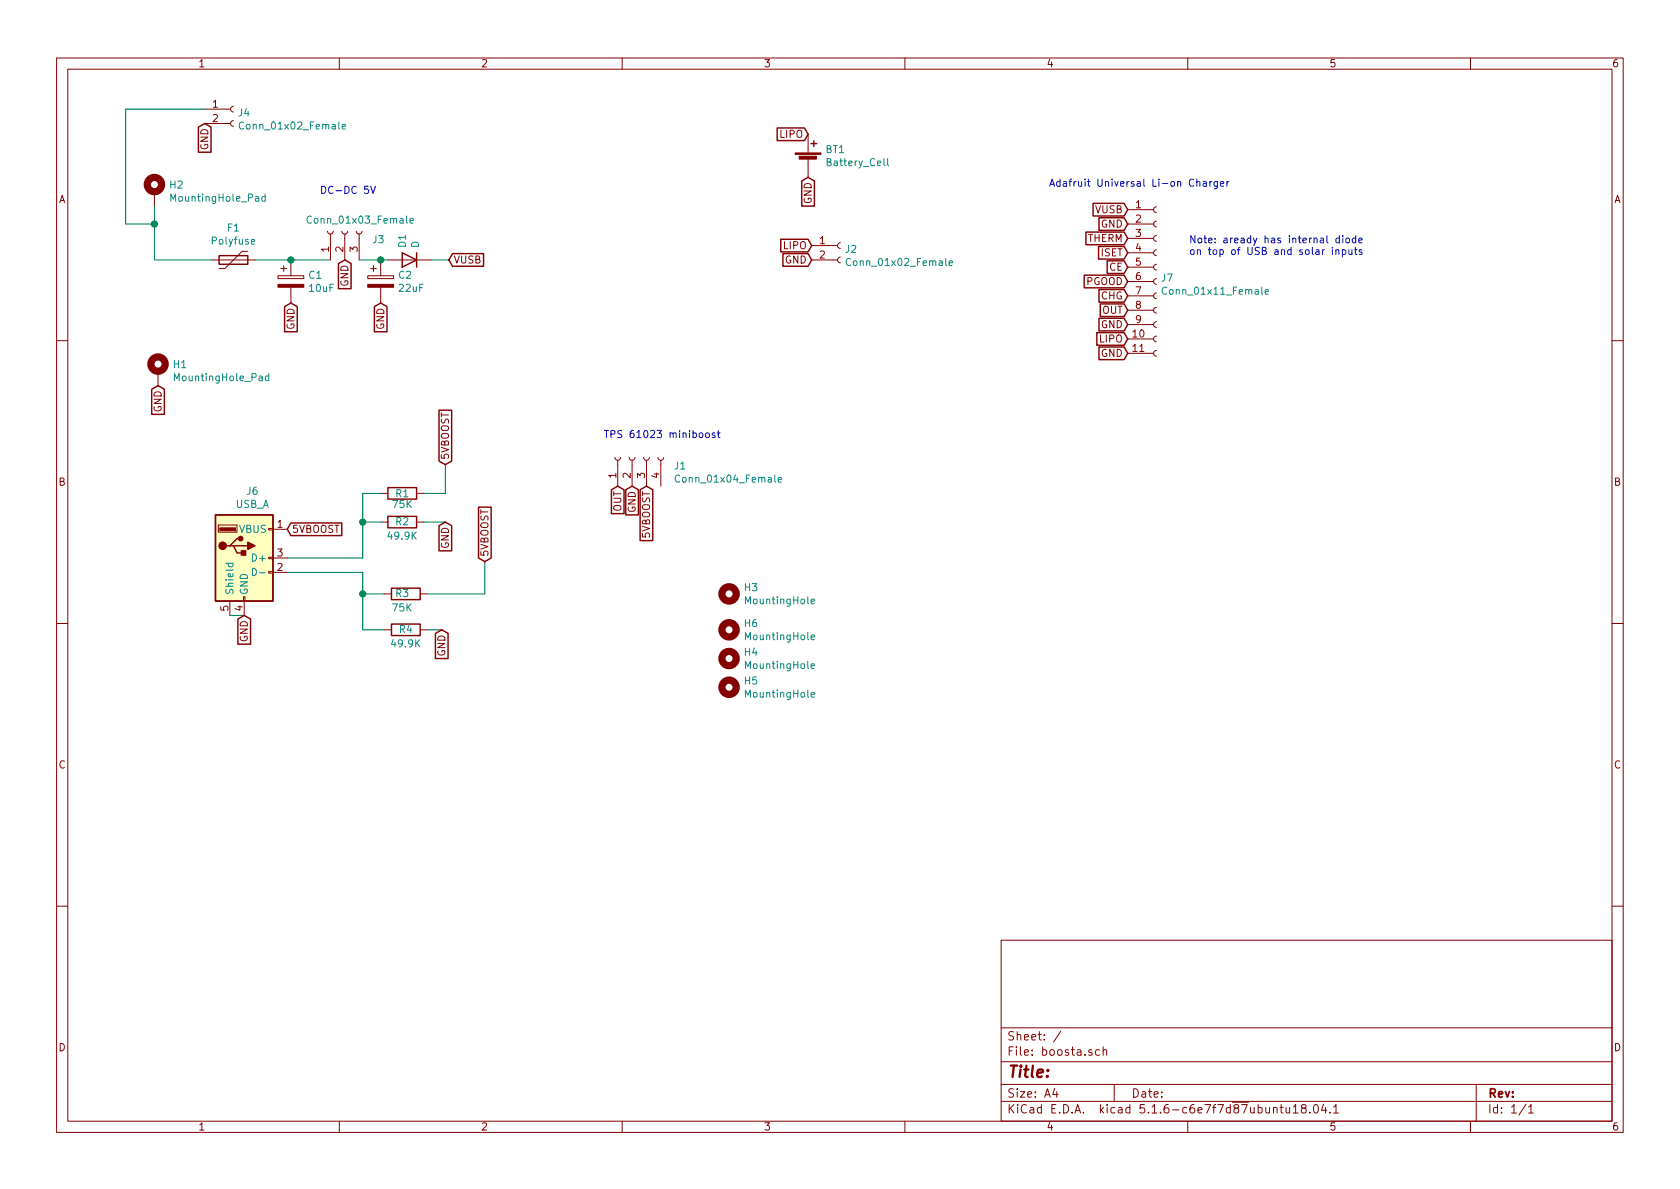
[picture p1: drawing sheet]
<svg xmlns="http://www.w3.org/2000/svg" width="297mm" height="210mm" viewBox="0 0 297 210" stroke-linecap="round" stroke-linejoin="round" font-family="sans-serif">
<g fill="none" stroke="#840000" stroke-width=".18">
<path d="M10 10.3h277v189.9h-277zM12 12.2h273v186.1h-273zM36.2 19.3h4.6M41.3 18.8l-.3 .1-.2 .3 .1 .4 .4 .2M60 10.3v1.9M110 10.3v1.9M160 10.3v1.9M210 10.3v1.9M260 10.3v1.9M27.3 33.9v2.5M36.2 21.8h4.6M41.3 21.3l-.3 .1-.2 .4 .1 .3 .4 .2"/>
<path d="M142.9 23.7v3.3M142.9 28.1v3.3M199.4 39.6h4.6M199.4 37.1h4.6M204.5 39.1l-.3 .1-.2 .3 .1 .4 .4 .2M204.5 36.6l-.3 .1-.2 .3 .1 .4 .4 .2M37.5 46h7.6M43.8 44.4h-1l-3 3.1h-1.1M49.1 48.8h4.6v.5h-4.6zM49.7 47.5h1M50.2 47v1M51.4 46v2.8"/>
<path d="M51.4 50.8v2.8M57.9 40.9l.1 .3 .3 .2 .4-.1 .2-.4M58.4 41.4v4.6M60.5 40.9l.1 .3 .3 .2 .4-.1 .2-.4M61 41.4v4.6M63 40.9l.1 .3 .3 .2 .4-.1 .2-.4M63.5 41.4v4.6M65 48.8h4.6v.5h-4.6zM65.5 47.5h1M66 47v1M67.3 46v2.8M67.3 50.8v2.8"/>
<path d="M68.6 46h7.6M143.5 46h4.6M143.5 43.4h4.6M148.6 45.5l-.3 .1-.2 .3 .1 .4 .4 .2M148.6 42.9l-.3 .1-.2 .4 .1 .3 .4 .2M199.4 59.9h4.6M199.4 57.4h4.6M199.4 54.9h4.6M199.4 52.3h4.6M199.4 49.8h4.6M199.4 47.2h4.6M199.4 44.7h4.6"/>
<path d="M199.4 42.2h4.6M204.5 59.4l-.3 .1-.2 .4 .1 .3 .4 .2M204.5 56.9l-.3 .1-.2 .3 .1 .4 .4 .2M204.5 54.4l-.3 .1-.2 .3 .1 .4 .4 .2M204.5 51.8l-.3 .1-.2 .3 .1 .4 .4 .2M204.5 49.3l-.3 .1-.2 .3 .1 .4 .4 .2M204.5 46.7l-.3 .1-.2 .4 .1 .3 .4 .2M204.5 44.2l-.3 .1-.2 .3 .1 .4 .4 .2M204.5 41.7l-.3 .1-.2 .3 .1 .4 .4 .2M10 60.2h2M27.9 65.7v2.5M199.4 62.5h4.6"/>
<path d="M204.5 62l-.3 .1-.2 .3 .1 .4 .4 .2M285 60.2h2M38.6 92.8h3.3v1.3h-3.3zM47.5 98.5h.8v.3h-.8zM47.5 93.5h.8v.2h-.8zM48.3 93.6h2.5M48.3 98.7h2.5M67.3 87.2h1.3M67.3 92.3h1.3M73.7 87.2h1.2M73.7 92.3h1.2M108.7 80.9l.1 .3 .3 .2 .4-.1 .2-.4"/>
<path d="M109.2 81.4v4.6M111.3 80.9l.1 .3 .3 .2 .4-.1 .2-.4M111.8 81.4v4.6M113.8 80.9l.1 .3 .3 .2 .4-.1 .2-.4M114.3 81.4v4.6M116.3 80.9l.1 .3 .4 .2 .3-.1 .2-.4M116.8 81.4v4.6M10 110.3h2M40.6 106.3v2.5M43.1 105.5h.2v.8h-.2zM43.2 106.3v2.5M47.5 101.1h.8v.2h-.8z"/>
<path d="M48.3 101.2h2.5M67.9 111.4h1.3M67.9 105h1.3M74.3 111.4h1.3M74.3 105h1.3M285 110.3h2M10 160.2h2M177 166.3h108v32h-108zM285 160.2h2M60 198.3v1.9M110 198.3v1.9M160 198.3v1.9"/>
<path d="M177 194.8h108M177 191.8h108M177 187.8h108M177 181.8h108M186.5 192.5l-.4 1h1M186.8 193v1M187.6 182.3l-1.3 2M194.4 185.7l-.4-.1-.3 .3 .1 .6h.6M195 185.7l.3-.1 .3 .1 .1 .9M195 185.1v1.5M197 191.8v3M210 198.3v1.9"/>
<path d="M225.2 196l.2-.2 .3 .1 .1 .9M226.3 195.8h.6M226.5 195.3v1.3l.4 .2M227.4 195.8l.1 .9 .3 .1 .2-.1M228 195.8v1M228.7 195.8l.4-.5v1.5M228.7 196.8h.8M230.4 196l-.3-.2v-.3a.48 .48 0 0 1 .8 0l-.1 .4-.7 .2v.4l.3 .3h.3l.2-.3v-.4l-.2-.1M231.6 196.7v.1M232.4 195.4l.2-.1a.8 .8 0 0 1 .5 .8 .8 .8 0 0 1-.5 .7 1 1 0 0 1-.2-1.4zM234 195.2l-.3 1.1h.9M234.4 195.8v1"/>
<path d="M235.2 196.7v.1M235.8 195.8l.4-.5v1.5M235.8 196.8h.9M260 198.3v1.9M261 191.8v6.5M269.8 195.2l-1.2 2M270.3 195.8l.4-.5v1.5M270.3 196.8h.8"/>
</g>
<g fill="none" stroke="#008484" stroke-width=".18">
<path d="M43.1 21.7a.6 .6 0 0 0-.8 .4 .6 .6 0 0 0 .5 .7l.3-.1M46.9 34.8l-.4-.1-.2 .3 .1 .5h.5M46.9 34.3v1.3M55.1 38.3a.6 .6 0 0 0-.9 .5 .6 .6 0 0 0 .6 .7l.3-.2M60.5 22.4l.6-.1-.1-.3h-.3l-.2 .2 .1 .6h.4M72.5 39l.6-.1-.1-.2-.3-.1-.2 .2v.6h.5M156.9 28v1.1l.2 .2M44.4 42.7l.6-.1v-.2l-.4-.1-.2 .2 .1 .6h.5M150.4 45.8a.6 .6 0 0 0-.8 .4 .6 .6 0 0 0 .6 .8l.2-.2M167.8 46.5l.6-.1v-.2l-.4-.1-.2 .2 .1 .6h.5M206.3 50.9a.6 .6 0 0 0-.9 .4 .6 .6 0 0 0 .6 .7l.3-.1M223.7 51.6l.6-.1-.1-.2-.3-.1-.2 .2v.6h.5"/>
<path d="M47.5 66.5h-.3l-.3 .2 .1 .6h.5M47.5 66.1v1.2M39.9 99.6h1.3M40.4 99.6v.4l.2 .2 .5-.1v-.5M120.2 84.1a.6 .6 0 0 0-.9 .4 .6 .6 0 0 0 .6 .8l.3-.2M137.6 84.8l.6-.1-.1-.2-.3-.1-.2 .2v.6h.5M44.6 100.5a.64 .64 0 0 1 .7 .6 .64 .64 0 0 1-.7 .7zM45.9 101.3h1M143.4 106.3l.6-.1v-.2l-.4-.1-.2 .2 .1 .6h.5M143.4 112.7l.6-.1v-.3h-.4l-.2 .2 .1 .6h.5M143.4 117.8l.6-.1v-.3h-.4l-.2 .1 .1 .7h.5M143.4 122.9l.6-.1v-.3l-.4-.1-.2 .2 .1 .6h.5"/>
</g>
<g fill="none" stroke="#840000" stroke-width=".25">
<path d="M35.1 22.5l1.1-.7 1.1 .7v4.4h-2.2zM137.4 22.6h4.8l.7 1.1-.7 1.2h-4.8zM141.8 32l1.1-.6 1.1 .6v4.4h-2.2zM143.4 25.4h1M143.9 24.9v1M193.3 36h5.5l.6 1.1-.6 1.1h-5.5zM194.3 38.5h4.5l.6 1.1-.6 1.1h-4.5zM38.7 45.2h5.1v1.5h-5.1zM50.3 54.2l1.1-.6 1.2 .6v4.5h-2.3zM59.8 46.6l1.2-.6 1.1 .6v4.4h-2.3zM66.2 54.2l1.1-.6 1.1 .6v4.5h-2.2zM71.1 44.7l2.6 1.3-2.6 1.2z"/>
<path d="M73.7 44.7v2.5M80 44.9h5.5v2.2h-5.5l-.6-1.1zM138 42.3h4.9l.6 1.1-.6 1.1h-4.9zM138.4 44.9h4.5l.6 1.1-.6 1.1h-4.5zM191.7 48.7h7.1l.6 1.1-.6 1.1h-7.1zM192 41h6.8l.6 1.2-.6 1.1h-6.8zM193.9 58.8h4.9l.6 1.1-.6 1.2h-4.9zM194.2 43.6h4.6l.6 1.1-.6 1.1h-4.6zM194.3 56.3h4.5l.6 1.1-.6 1.1h-4.5zM194.3 51.2h4.5l.6 1.1-.6 1.1h-4.5zM194.5 53.7h4.3l.6 1.2-.6 1.1h-4.3zM195.8 46.1h3l.6 1.1-.6 1.2h-3z"/>
<path d="M26.8 68.8l1.1-.6 1.2 .6v4.5h-2.3zM77.6 72.5h2.3v9l-1.2 .7-1.1-.7zM194.3 61.4h4.5l.6 1.1-.6 1.1h-4.5zM38.1 91.1h10.2v15.2h-10.2zM40.6 96.5h.7l.6 1.3h1.3M41.3 96.5h2.5M42.5 95.2h-.6l-1.3 1.3h-.6M51.4 92.5h9v2.2h-9l-.6-1.1zM68.6 86.2h5.1v2.1h-5.1zM68.6 91.3h5.1v2h-5.1zM77.6 93l1.1-.7 1.2 .7v4.4h-2.3zM84.6 89.7h2.2v9l-1.1 .6-1.1-.6z"/>
<path d="M108.1 86.6l1.1-.6 1.1 .6v4.2h-2.2zM110.6 86.6l1.2-.6 1.1 .6v4.5h-2.3zM113.2 86.6l1.1-.6 1.1 .6v9h-2.2zM42.1 109.5l1.1-.7 1.1 .7v4.4h-2.2zM69.2 110.4h5.1v2h-5.1zM69.2 104h5.1v2h-5.1zM77 112l1.1-.6 1.1 .6v4.5h-2.2z"/>
</g>
<g fill="#840000" stroke="#840000" stroke-width=".18">
<path d="M49.1 50.3h4.6v.5h-4.6z"/>
<path d="M38.9 93.3h2.8v.5h-2.8z"/>
<path d="M65 50.3h4.6v.5h-4.6z"/>
<path d="M140.6 27h4.6v.3h-4.6z"/>
<path d="M141.3 27.6h3v.5h-3z"/>
</g>
<g fill="none" stroke="#840000" stroke-width="1.3">
<circle cx="27.3" cy="32.6" r="1.27"/>
<circle cx="27.9" cy="64.4" r="1.27"/>
<circle cx="128.9" cy="105" r="1.27"/>
<circle cx="128.9" cy="116.5" r="1.27"/>
<circle cx="128.9" cy="111.4" r="1.27"/>
<circle cx="128.9" cy="121.5" r="1.27"/>
</g>
<path d="M38.1 91.1h10.2v15.2h-10.2z" fill="#ffffc2" stroke="#ffffc2" stroke-width=".18"/>
<g fill="#840000" stroke="#840000" stroke-width=".25">
<path d="M42.7 97.4h.7v.8h-.7z"/>
<path d="M43.8 95.9l1.3 .6-1.3 .6z"/>
<circle cx="39.4" cy="96.5" r=".63"/>
<circle cx="42.5" cy="95.2" r=".38"/>
</g>
<g fill="none" stroke="#008400" stroke-width=".18">
<path d="M36.2 19.3h-14v20.3h5.1M27.3 36.4v9.6h10.2M45.1 46h13.3M63.5 46h5.1M76.2 46h3.2M64.1 92.3h3.2M67.3 87.2h-3.2v11.5h-13.3M74.9 92.3h3.8M78.7 82.2v5h-3.8M85.7 99.3v5.7h-10.1M40.6 108.8h2.6M50.8 101.2h13.3v10.2h3.8"/>
<path d="M64.1 105h3.8M75.6 111.4h2.5"/>
</g>
<g fill="none" stroke="#0000c2" stroke-width=".18">
<path d="M65.5 32.9l.5 1.3 .4-1.3M211.6 32.2l.2-.1 .3 .1 .1 .7M211.6 31.7v1.2M212.8 32.2h.4l.1 .7M213.3 32.4l-.4 .1-.2 .1 .1 .3h.5M213.9 32.1v.8M214.3 32.1l-.3 .1-.1 .1M215.2 32.1v1.1l-.2 .2-.3-.1M215.2 32.2l-.3-.1-.3 .2 .2 .6h.4M215.8 32.5l.6-.1-.1-.2-.3-.1-.2 .2v.6h.5M216.9 32.1v.8M217.3 32.1l-.3 .1-.1 .1"/>
<path d="M235.6 43.7v.2M235.6 44.2v.8M236.2 44.3l.2-.1h.3v.8M236.2 44.2v.8M236.8 42.2l-.4-.1-.2 .2 .1 .6h.5M236.8 41.7v1.2M237.3 44.2h.4l.2 .2-.1 .6h-.5M237.3 44.2v1.2M237.4 41.7v.1M237.4 42.1v.8M238.1 42.2l.3-.1 .2 .2v.4l-.2 .2h-.3l-.2-.2zM238.5 44.2l.1 .8h.3l.1-.1"/>
<path d="M239 44.2v.8M239.5 44.2h.5M239.6 43.7v1.1l.4 .2M239.7 42.2l-.4-.1-.2 .2 .1 .6h.5M239.7 41.7v1.2M240.2 42.5l.6-.1v-.2l-.4-.1-.2 .2 .1 .6h.5M240.8 44.2h-.3l-.2 .1 .1 .2 .4 .1v.4h-.5M123.7 76.6l.3-.1 .2 .2 .1 .5-.1 .1-.3 .1-.2-.1-.1-.5zM124.9 76.6l.3-.1 .2 .3v.4l-.2 .2-.3-.1-.1-.1zM126.4 76.6l-.3-.1-.2 .2 .1 .2 .4 .1v.3h-.5M126.8 76.5h.5M127 76.1v1.1l.3 .2"/>
</g>
<g fill="#008400" stroke="#008400" stroke-width=".25">
<circle cx="51.4" cy="46" r=".51"/>
<circle cx="27.3" cy="39.6" r=".51"/>
<circle cx="64.1" cy="92.3" r=".51"/>
<circle cx="67.3" cy="46" r=".51"/>
<circle cx="64.1" cy="105" r=".51"/>
</g>
<text font-size="2.8" fill="#840000" x="178" y="190.5">Title:</text>
<g font-size="2.1" fill="#840000">
<text x="178" y="184">Sheet: /</text>
<text x="178" y="186.7">File: boosta.sch</text>
<text x="178" y="196.9">KiCad E.D.A. kicad 5.1.6-c6e7f7d87ubuntu18.04.1</text>
<text x="178" y="194.1">Size: A4</text>
<text x="200" y="194.1">Date:</text>
<text x="263" y="194.1">Rev:</text>
<text x="263" y="196.9">Id: 1/1</text>
</g>
<g font-size="1.8" fill="#840000">
<text x="35" y="11.9">1</text>
<text x="85" y="11.9">2</text>
<text x="135" y="11.9">3</text>
<text x="185" y="11.9">4</text>
<text x="235" y="11.9">5</text>
<text x="285" y="11.9">6</text>
<text x="37.6" y="19">1</text>
<text x="37.6" y="21.6">2</text>
<text x="36.8" y="26.6" transform="rotate(-90 36.8 26.6)">GND</text>
<text x="137.9" y="24.4">LIPO</text>
<text x="10.4" y="35.9">A</text>
<text x="285.4" y="35.9">A</text>
<text x="143.5" y="36.1" transform="rotate(-90 143.5 36.1)">GND</text>
<text x="193.7" y="37.7">VUSB</text>
<text x="194.7" y="40.3">GND</text>
<text x="200.8" y="36.8">1</text>
<text x="200.8" y="39.4">2</text>
<text x="200.8" y="41.9">3</text>
<text x="58.2" y="44.5" transform="rotate(-90 58.2 44.5)">1</text>
<text x="60.7" y="44.5" transform="rotate(-90 60.7 44.5)">2</text>
<text x="63.2" y="44.5" transform="rotate(-90 63.2 44.5)">3</text>
<text x="80.2" y="46.6">VUSB</text>
<text x="138.6" y="44.1">LIPO</text>
<text x="138.8" y="46.6">GND</text>
<text x="144.9" y="43.2">1</text>
<text x="144.9" y="45.7">2</text>
<text x="192.3" y="42.8">THERM</text>
<text x="194.7" y="45.3">ISET</text>
<text x="196.1" y="47.9">CE</text>
<text x="200.8" y="44.4">4</text>
<text x="200.8" y="47">5</text>
<text x="61.6" y="50.7" transform="rotate(-90 61.6 50.7)">GND</text>
<text x="192" y="50.4">PGOOD</text>
<text x="194.7" y="53">CHG</text>
<text x="200.8" y="49.5">6</text>
<text x="200.8" y="52.1">7</text>
<text x="52.1" y="58.3" transform="rotate(-90 52.1 58.3)">GND</text>
<text x="67.9" y="58.3" transform="rotate(-90 67.9 58.3)">GND</text>
<text x="194.7" y="58">GND</text>
<text x="194.9" y="55.5">OUT</text>
<text x="200.3" y="59.7">10</text>
<text x="200.8" y="54.6">8</text>
<text x="200.8" y="57.1">9</text>
<text x="194.5" y="60.6">LIPO</text>
<text x="194.7" y="63.1">GND</text>
<text x="200.3" y="62.2">11</text>
<text x="28.6" y="72.9" transform="rotate(-90 28.6 72.9)">GND</text>
<text x="79.4" y="81.4" transform="rotate(-90 79.4 81.4)">5VBOOST</text>
<text x="10.4" y="85.9">B</text>
<text x="109" y="84.6" transform="rotate(-90 109 84.6)">1</text>
<text x="111.5" y="84.6" transform="rotate(-90 111.5 84.6)">2</text>
<text x="114" y="84.6" transform="rotate(-90 114 84.6)">3</text>
<text x="116.6" y="84.6" transform="rotate(-90 116.6 84.6)">4</text>
<text x="285.4" y="85.9">B</text>
<text x="49" y="93.3">1</text>
<text x="51.6" y="94.2">5VBOOST</text>
<text x="109.9" y="90.5" transform="rotate(-90 109.9 90.5)">OUT</text>
<text x="112.4" y="90.7" transform="rotate(-90 112.4 90.7)">GND</text>
<text x="114.9" y="95.2" transform="rotate(-90 114.9 95.2)">5VBOOST</text>
<text x="49" y="101">2</text>
<text x="49" y="98.4">3</text>
<text x="79.4" y="97" transform="rotate(-90 79.4 97)">GND</text>
<text x="86.4" y="98.5" transform="rotate(-90 86.4 98.5)">5VBOOST</text>
<text x="40.4" y="108" transform="rotate(-90 40.4 108)">5</text>
<text x="42.9" y="108" transform="rotate(-90 42.9 108)">4</text>
<text x="43.8" y="113.6" transform="rotate(-90 43.8 113.6)">GND</text>
<text x="78.7" y="116.1" transform="rotate(-90 78.7 116.1)">GND</text>
<text x="10.4" y="135.9">C</text>
<text x="285.4" y="135.9">C</text>
<text x="10.4" y="185.9">D</text>
<text x="285.4" y="185.9">D</text>
<text x="35" y="199.9">1</text>
<text x="85" y="199.9">2</text>
<text x="135" y="199.9">3</text>
<text x="185" y="199.9">4</text>
<text x="235" y="199.9">5</text>
<text x="285" y="199.9">6</text>
</g>
<g font-size="1.8" fill="#008484">
<text x="42.2" y="20.6">J4</text>
<text x="43" y="22.9">Conn_01x02_Female</text>
<text x="146" y="27.1">BT1</text>
<text x="146.5" y="29.4">Battery_Cell</text>
<text x="30.1" y="33.3">H2</text>
<text x="30.6" y="35.7">MountingHole_Pad</text>
<text x="40.3" y="40.9">F1</text>
<text x="55" y="39.5">Conn_01x03_Female</text>
<text x="37.6" y="43.3">Polyfuse</text>
<text x="65.9" y="43">J3</text>
<text x="71.8" y="43.7" transform="rotate(-90 71.8 43.7)">D1</text>
<text x="74.1" y="43.9" transform="rotate(-90 74.1 43.9)">D</text>
<text x="149.5" y="44.7">J2</text>
<text x="150.3" y="47">Conn_01x02_Female</text>
<text x="54.6" y="49.3">C1</text>
<text x="54.8" y="51.6">10uF</text>
<text x="70.5" y="49.3">C2</text>
<text x="70.6" y="51.6">22uF</text>
<text x="205.4" y="49.8">J7</text>
<text x="206.2" y="52.1">Conn_01x11_Female</text>
<text x="30.7" y="65.1">H1</text>
<text x="31.2" y="67.4">MountingHole_Pad</text>
<text x="119.3" y="83">J1</text>
<text x="41.6" y="89.8">USB_A</text>
<text x="43.7" y="87.5">J6</text>
<text x="69.5" y="89.8">75K</text>
<text x="70" y="87.9">R1</text>
<text x="120.1" y="85.3">Conn_01x04_Female</text>
<text x="42.3" y="94.2">VBUS</text>
<text x="68.7" y="95.4">49.9K</text>
<text x="70" y="92.9">R2</text>
<text x="44.9" y="99.3">D+</text>
<text x="41.3" y="105.3" transform="rotate(-90 41.3 105.3)">Shield</text>
<text x="43.8" y="105.3" transform="rotate(-90 43.8 105.3)">GND</text>
<text x="70" y="105.6">R3</text>
<text x="131.7" y="104.5">H3</text>
<text x="132" y="106.9">MountingHole</text>
<text x="69.5" y="108.1">75K</text>
<text x="70.6" y="111.9">R4</text>
<text x="131.7" y="110.9">H6</text>
<text x="132" y="113.2">MountingHole</text>
<text x="69.4" y="114.5">49.9K</text>
<text x="131.7" y="116">H4</text>
<text x="132" y="118.3">MountingHole</text>
<text x="131.7" y="121.1">H5</text>
<text x="132" y="123.4">MountingHole</text>
</g>
<g font-size="1.8" fill="#0000c2">
<text x="56.5" y="34.3">DC-DC 5V</text>
<text x="185.4" y="33">Adafruit Universal Li-on Charger</text>
<text x="210.2" y="43">Note: aready has internal diode</text>
<text x="210.2" y="45.1">on top of USB and solar inputs</text>
<text x="106.7" y="77.5">TPS 61023 miniboost</text>
</g>
</svg>
